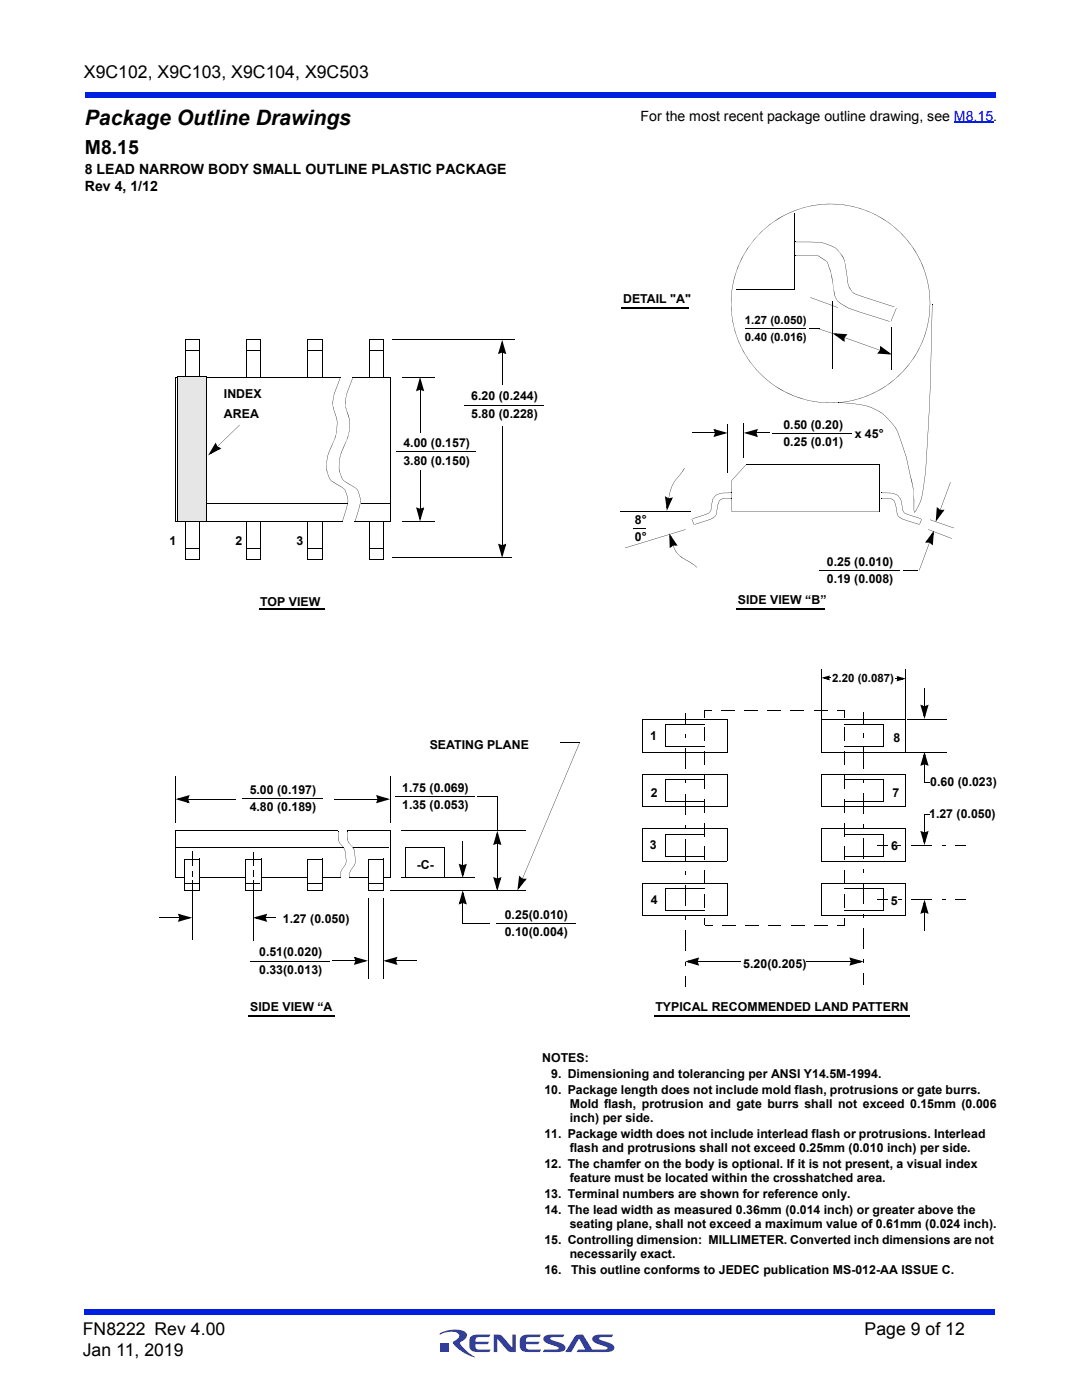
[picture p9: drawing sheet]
<svg xmlns="http://www.w3.org/2000/svg" width="216mm" height="279mm" viewBox="0 0 216 279" stroke-linecap="round" stroke-linejoin="round" font-family="sans-serif">
<g fill="#323f99">
<path d="M98.5 266.3h.7a1.2 1.2 0 0 1 1.1 .5l1.9 2.2v-2.7h.7v3.5h-.7a1.04 1.04 0 0 1-1-.4l-2-2.2v2.6h-.7z"/>
<path d="M93.9 266.8l.8-.4 3.2-.1-.3 .5-2.3 .1a.7 .7 0 0 0-.4 .9h2.7l-.4 .5h-2.3v.4l.2 .5 .2 .1h2.6l-.3 .5h-2.3a1.36 1.36 0 0 1-1.7-1.2l.1-1.5z"/>
<path d="M104 266.8l.8-.4 3.1-.1-.3 .5-2.3 .1a.7 .7 0 0 0-.3 .9h2.7l-.4 .5h-2.3v.4l.1 .5 .3 .1h2.6l-.3 .5h-2.3a1.36 1.36 0 0 1-1.7-1.2l.1-1.5z"/>
<path d="M108.6 266.7l.8-.3 3.2-.1-.3 .5-2.5 .2v.3l.6 .2a3.4 3.4 0 0 1 2.4 1.3 .85 .85 0 0 1-1 1h-3.5l.3-.4 2.8-.2v-.3l-.6-.2a3.4 3.4 0 0 1-2.4-1.3l.1-.5z"/>
<path d="M114.8 266.6a1.8 1.8 0 0 1 1.5-.3l1.9 3h2.3l.7-.1v-.3l-.6-.2a3.4 3.4 0 0 1-2.4-1.3 .85 .85 0 0 1 1-1l3.2-.1-.3 .5-2.5 .2v.3l.6 .2a3.4 3.4 0 0 1 2.4 1.3 .85 .85 0 0 1-1 1h-6.5l.3-.4 1.4-.1-1.2-2.1-1.6 2.6h-1.2z"/>
<path d="M88 268h1.6v1.7h-1.6z"/>
<path d="M87.8 266.1a5.6 5.6 0 0 1 5.1-.2 1.19 1.19 0 0 1-.8 1.8l-.3 .3a6.8 6.8 0 0 0 3 2.9 7.1 7.1 0 0 1-4.4-3l.5-.4a.81 .81 0 0 0 .7-.8 .81 .81 0 0 0-.6-.8 5.3 5.3 0 0 0-3.3 .4z"/>
</g>
<g fill="#001fe0">
<path d="M16.9 261.3h181.7v1h-181.7z"/>
<path d="M16.9 18.4h181.7v1h-181.7z"/>
</g>
<g fill="#fff">
<path d="M28.3 131.2h116.7v65.1h-116.7z"/>
<path d="M28.3 131.1h116.9v.3h-116.9z"/>
<path d="M144.8 131.2h.4v65.3h-.4z"/>
<path d="M28.1 196.2h116.9v.3h-116.9z"/>
<path d="M28.1 131.1h.4v65.2h-.4z"/>
</g>
<path d="M67.8 75.5l-1.2 3.6a6 6 0 0 0 .6 4.3 8.9 8.9 0 0 1-1.2 6l-.7 2a5.7 5.7 0 0 0 .5 4.2l1.6 1.1a3.1 3.1 0 0 1 2 2.9v.8v-.8l-.6-1.7-.3-.4-1.2-.7a3.2 3.2 0 0 1-2.1-2.7 8.4 8.4 0 0 1 1.2-5.6 8.5 8.5 0 0 0 .8-4.6l-.4-1.4a5.2 5.2 0 0 1-.1-4zM70.3 75.5l-1.2 3.6a6.1 6.1 0 0 0 .6 4.2 9 9 0 0 1-1.2 6.1l-.7 2a5.6 5.6 0 0 0 .6 4.2l1.4 1.1a3.1 3.1 0 0 1 2.1 2.9v.8v-.8l-.6-1.7-.6-.7-.9-.4a3.2 3.2 0 0 1-2.1-2.7 8.7 8.7 0 0 1 1.2-5.6 8.7 8.7 0 0 0 .8-4.6l-.6-2.1a5.1 5.1 0 0 1 .1-3.3zM69 101.7l-.6 2.3zM69.4 100.4l-.3 1.3zM71.5 101.7l-.6 2.3zM71.9 100.4l-.3 1.3z" fill="#000"/>
<g fill="none" stroke="#000" stroke-width=".2">
<path d="M35.1 75.3h32.9M35.1 75.2v28.9h33.4M37.1 70h2.6M39.8 67.8v7.4M39.8 67.8h-2.8v7.4M49.2 75.2v-7.4h2.8v7.4M49.3 70h2.6M61.6 70h2.6M64.3 67.8v7.4M64.3 67.8h-2.9l.1 7.4M70.3 75.3h7.7M73.7 75.2v-7.4h2.8v7.4"/>
<path d="M73.8 70h2.6M77.9 75.2v28.9h-7.2M124 61.3h13.4M124 61.6h13.4M51.9 121.4h12.9M51.9 121.6h12.9"/>
</g>
<path d="M35.3 75.2h5.9v28.8h-5.9z" fill="#e6e6e6"/>
<g fill="none" stroke="#000" stroke-width=".2">
<path d="M35.3 75.2h5.9M35.3 75.1v28.9h5.9M41.2 75.2v28.8M78.3 67.8h24.3M80.2 75.3h6.5M100.2 70.5v6.2M83.8 93.9v7.5M37 111.6h2.8M37 104.2v7.5M37.1 109.4h2.6M39.8 104.2v7.4M49.2 104.2v7.5"/>
<path d="M49.3 109.4h2.6M52 104.2v7.4h-2.8M61.4 111.6h2.9M61.5 104.2v7.5M61.6 109.4h2.6M64.3 104.2v7.4M73.7 104.2v7.5M73.8 109.4h2.6M76.5 104.2v7.4h-2.8M78.2 111.2h24M80.2 104.1h6.5M35 175.2h33"/>
<path d="M67.4 165.8h-32.4v9.4M69.3 165.8h8.6M69.7 175.2h8.2M77.9 165.8v9.4M80 165.8h24.8"/>
</g>
<g fill="#000">
<path d="M100.2 70.2v.3zM100.2 67.8l.8 2.9-.4-.3-.6-1.9 .4-.1-.6 2-.3-.1 .6-.3 .2 .3-.9 .4zM100.1 70l.7 .2-.1 .3-.6-.2zM42.8 88.8l.4-.1 .2 .5-.2 .2zM43 88.3l.2 .5-1 1.7-.4-.2 1.9-1 .1 .4-.6-.3 .1-.3 .9 .4-2.7 1.4zM43.5 89l-.2 .3zM43.5 89l4.3-4.2zM83.4 101.4l.5 .2v.3l-.7-.2zM83 101.2l.5 .3 .5 1.9-.3 .1 .5-2 .3 .1-.6 .3-.1-.3 .8-.4-.8 2.9zM83.8 101.3v.4zM67.5 165.9a3.3 3.3 0 0 0 .3 2.3l.8 .9a5.7 5.7 0 0 1 .3 3.6l-1 1.4 .9-1.4a4.1 4.1 0 0 0 .1-2.6 4.1 4.1 0 0 0-1.2-2l-.2-.4zM67.9 174.5v.7z"/>
<path d="M67.9 174.1v.4zM69.3 165.9l.1 1.9 1 1.3a5.7 5.7 0 0 1 .3 3.6l-.9 1.4 .9-1.4a4.4 4.4 0 0 0 0-2.6 4.2 4.2 0 0 0-1.2-2l-.2-.4zM69.7 174.5l.1 .7zM69.8 174.1l-.1 .4z"/>
</g>
<path d="M100.2 68.5l.6 1.9-.6-.2-.5 .2zM43 88.7l.2 .6 .6 .2-1.8 .9zM83.3 101.5l.5 .2 .6-.2-.6 1.9z" fill="#000"/>
<path d="M36.8 171.4h3v6.4h-3z" fill="#fff"/>
<path d="M36.8 177.8h3M36.8 171.4h3.1l-.1 6.4M36.8 171.4v6.4" fill="none" stroke="#000" stroke-width=".2"/>
<path d="M49 171.4h3.1v6.4h-3.1z" fill="#fff"/>
<path d="M49 171.4h3.1M49.1 171.4l-.1 6.4h3.1M52.1 171.4v6.4" fill="none" stroke="#000" stroke-width=".2"/>
<path d="M61.3 171.4h3v6.4h-3z" fill="#fff"/>
<path d="M61.3 177.8h3M61.3 171.4h3.1l-.1 6.4M61.3 171.4v6.4" fill="none" stroke="#000" stroke-width=".2"/>
<path d="M73.5 171.4h3.1v6.4h-3.1z" fill="#fff"/>
<g fill="none" stroke="#000" stroke-width=".2">
<path d="M146.8 57.7h11.7M158.5 42.6v15.1M83.8 77.9v8.6M148.7 65.6h12.1M161.5 65.6h2.1M166.1 60.2v13.4M177.9 65.4v8.4M79 90.2h16M92.6 80.8h15.9M100.2 85v23.6M138.2 86.4h4.3M145.2 84.7v9.6"/>
<path d="M148.4 84.5v6.9M148.8 92.8h26.7v9.3M151.1 86.4h2.4M154.1 86.5h16M41.4 100.4h28.1M72.1 100.4h5.9M123.8 102.1h14M126.2 105.4h2.6M163.5 114h16M180.3 113.9h2.9M147 121.4h17.7M147 121.6h17.7"/>
<path d="M163.8 133.7v9.6M180.8 133.7v9.6M184.5 137.3v3.5M35 155v9.2M37.7 159.5h9.4M48.3 159.4h16M66.7 159.5h8.5M77.9 155v9.2M78.8 158.9h15.9M95.3 159h3.8M99.2 159v6.9M111.8 148.2h3.9"/>
<path d="M132.7 160h7.8M132.7 155.6h7.8M132.7 149h7.8M132.7 144.7h7.8M132.8 144.7v4.4M132.8 155.6v4.4M136.7 142.2v2.2M136.7 149.3v4.2M136.7 158.4v4.2M140.5 145.2v2.7M140.5 150v2.7M140.5 154.7v2.7"/>
<path d="M140.5 159.5v2.7M143.9 141.8h2.6M145.1 143.6h-16.9v6.5h16.9M145.1 143.5v6.6M145.1 154.5v6.5M145.1 154.5h-16.9v6.5h16.9M148.5 141.8h2.7M153.2 141.8h2.6M157.8 141.8h2.6M162.4 141.8h2.6M163.8 143.6h17M163.8 143.5v6.6h17"/>
<path d="M168.4 155.6h7.8l.1 4.4h-7.9M168.4 144.7h7.8l.1 4.3h-7.9M168.5 145.2v2.7M168.5 150v2.7M168.5 154.7v2.7M168.5 159.5v2.7M172.3 142.3v2.1M172.3 149.3v4.1M172.3 158.3v4.1M180.8 143.5v6.6M180.8 154.5v6.5M180.8 154.5h-17v6.5h17"/>
<path d="M181 150.1h7.8M181.1 143.6h7.9M184.5 152.7v3.4M35 169.1h33.5M37 176.3h2.6M38.3 170v2.8M38.3 175.7v11.9M49.3 176.3h2.6M50.6 170v2.8M50.6 175.7v11.9M61.5 176.3h2.6M70.4 169.1h7.1"/>
<path d="M73.4 179.4v15.9M73.5 171.4h3.1M73.5 171.4v6.4h3.1M73.7 176.3h2.6M76.5 179.4v15.9M76.6 171.4v6.4M77.9 177.7h27M80 175.2h14.7M88.8 175.1l-7.8-.1v-5.8h7.8v5.9M92.3 167.9v4.6M99.2 168.5v6.7M128.2 165.4h16.9"/>
<path d="M128.2 176.2h16.9M128.2 165.3v6.6h16.9M128.2 176.2v6.6h16.9M132.7 177.4h7.8M132.7 170.8h7.8M132.7 166.5h7.8M132.8 166.5v4.4M132.8 177.3v4.4M136.7 167.5v4.2M136.7 176.6v4.2M140.5 164.2v2.7M140.5 169v2.7"/>
<path d="M140.5 173.8v2.6M140.5 178.5v2.7M145.1 165.3v6.6M145.1 176.2v6.6M163.8 165.4h17M163.8 176.2h17M163.8 165.3v6.6h17M163.8 176.2v6.6h17M168.4 177.4h7.9M168.4 166.5h7.8l.1 4.3h-7.9M168.5 164.2v2.7M168.5 169v2.7"/>
<path d="M168.5 173.7v2.7M168.5 178.5v2.7M172.3 167.3v4.1M172.3 176.3v4.1M175 168.7h2.1M175 179.5h2.2M176.2 177.3l.1 4.4h-7.9M180.8 165.3v6.6M180.8 176.2v6.6M181.9 168.7h4M181.9 179.5h4M184.5 162.5v3.5"/>
<path d="M190.7 168.7h2.1M190.7 179.5h2.1M31.7 183.2h3.9M49.9 191.8h15.9M66.2 191.8h4.5M79.2 191.8h3.9M92.3 184.3h5.5M92.3 180.4v3.9M98.9 184.3h16M132.7 181.7h7.8M136.7 185.7v4.2M136.7 194.8v2.1"/>
<path d="M139.4 191.9h8.4M144.2 184.6h2.6M148.7 184.6h2.6M153.3 184.6h2.6M157.9 184.6h2.6M161 191.9h8.6M162.5 184.6h2.6M172.3 185.3v4.1M172.3 194.3v2.1M184.5 182.2v3.5M49.6 202.7h17.2M49.6 203h17.2"/>
<path d="M130.5 202.7h50.9M130.5 203h50.9"/>
</g>
<g fill="#000">
<path d="M151.9 46.2a19.1 19.1 0 0 1 5.2-3.6l-2.5 1.5a19.6 19.6 0 0 0-5.3 5.4 19.6 19.6 0 0 0-3.2 8.1v-.1a20 20 0 0 0 2.7 13.3l2.2 3.1 2.1 1.9a19.8 19.8 0 0 1-1.2-29.6zM158.7 48.3h3a8.3 8.3 0 0 1 5.2 1.3 5 5 0 0 1 1.8 3.3l.6 4 .4 .8a1.91 1.91 0 0 0 1.4 1.1v.1a3.3 3.3 0 0 1-2.1-3.3l-.1-1.2a6.6 6.6 0 0 0-1.2-3.8l-1.1-1.1-1.3-.6a7.4 7.4 0 0 0-3.6-.6zM158.8 51h4.3l1.9 1.2a17.7 17.7 0 0 1 1.5 6.2l.4 1.3a8.4 8.4 0 0 0 2.7 1.9l-1.9-1a2.99 2.99 0 0 1-1.3-2.4l-.2-1.3a13.8 13.8 0 0 0-1.2-4.7l-1.9-1.2zM171.1 58.8l1.6 .6zM172.7 59.4l5.8 1.8zM83.8 77.6l.1 .4zM83.8 75.2l.8 2.9-.4-.3-.5-1.9 .3-.1-.5 2-.4-.1 .7-.3 .1 .4-.9 .3zM83.8 77.4l.6 .2-.1 .4-.5-.2zM153.1 75.8a19.8 19.8 0 0 0 9.6 4.3 19.9 19.9 0 0 0 12.5-2.1 20.2 20.2 0 0 0 7.5-7.2l1.3-2.5 .9-2.8a19.8 19.8 0 0 1-31.8 10.4zM161.7 59.3l5.5 2.1zM163.3 65.6l3.9 1.3zM166.1 66.5l3 .2-.4 .3-2-.1 .1-.4 1.6 1.2-.2 .3-.1-.7h.4v.9z"/>
<path d="M168.4 67.3l.3 .2zM168.7 67.4l6.7 2.5zM168.6 66.7l.3 .3-.4 .4-.4-.1zM169.6 61.6l1.8 .7zM171.4 62.2l6.1 1.9zM175.6 69.8l.4 .2-.4 .5-.3-.2zM175.4 69.8l.4 .2zM175.6 69l2.4 1.7-3-.1 .4-.4 2 .2v.3l-1.7-1.2 .2-.3 .1 .8h-.4zM178.8 61.5l-1.1 2.6zM185.5 60.5v2.1l-.5 2.9 .4-2.9zM157.1 42.6a19.8 19.8 0 0 1 28.4 17.9l-.2-2.9a19.9 19.9 0 0 0-8.5-13.5l-1.6-1a19.9 19.9 0 0 0-12.5-2.1l-2.9 .6zM186 60.7h.1a477.5 477.5 0 0 1-1.5 34.2l-.2 1.9a10 10 0 0 1-1.8 5.4h-.2l-.1-.5-.1-3.9-.6-2.7a48.6 48.6 0 0 0-2.7-9.4l-1.3-1.6-1.7-1.6-2.4-1.3-2.2-.5a9.8 9.8 0 0 1 8.3 6.7 61.2 61.2 0 0 1 2.7 10.2l.2 4.6 .1-.2a10.6 10.6 0 0 0 1.7-5.2l.4-3.6a523.5 523.5 0 0 0 1.3-32.5z"/>
<path d="M133 99.2l.5 .3v.3l-.7-.3zM132.7 99l.4 .3 .2 2h-.3l.8-1.8 .3 .1-.6 .2-.1-.3 .9-.2-1.2 2.7zM133.4 99.3v.3zM133.7 98l-.2 1.3zM134 97.1l-.2 1zM136.5 93.4l-.3 .8-1.4 1.6-.8 1.3a6.7 6.7 0 0 1 1.7-2.4zM142.5 86.4h.4zM142.7 86.3l.3 .1-.2 .6-.3-.1zM142.3 85.6l2.9 .8-2.8 .8 .2-.4 1.9-.6 .1 .4-2-.6 .1-.3 .3 .6-.3 .2zM148.8 92.8l-2.8 3.1zM143.6 99.8l.8-.4h1.6l-1.8 .1-.5 .3-.4 1-.2 1a1.51 1.51 0 0 1-.6 1.5l-.8 .4 .9-.6 .3-.5a5.9 5.9 0 0 1 .7-2.8zM142.7 98.9l.2-.1a4.9 4.9 0 0 1 3.1-.5l-2.2 .2-.9 .3-.7 .9-.2 1.1a1.61 1.61 0 0 1-.9 1.8l.4-.2 .3-.6 .2-1a2.39 2.39 0 0 1 .7-1.9z"/>
<path d="M150.7 86.4h.4zM148.4 86.4l2.8-.8-.2 .4-1.9 .6-.1-.4 2 .6-.1 .3-.3-.6 .3-.2 .3 .9zM150.8 85.8l.3 .1-.2 .6h-.3zM170.2 80.5l1.1 .2zM175.9 98.3l1.9 .1a2.25 2.25 0 0 1 2.2 2.4l.1 1 .4 .6 .3 .2a1.27 1.27 0 0 1-.8-1.3l-.1-.5a2.32 2.32 0 0 0-.9-2 4.9 4.9 0 0 0-3.1-.4zM176 99.4h1.6a1.66 1.66 0 0 1 1.2 1.8l.4 1.7 .9 .8a1.73 1.73 0 0 1-1.2-1.9l-.2-1-.4-1-.6-.3zM189.6 96.2l-2 5.4zM99.7 108.6l.6 .2v.4l-.7-.2zM99.4 108.5l.4 .3 .6 1.9-.4 .1 .6-2 .3 .1-.6 .3-.2-.4 .9-.3-.8 2.9zM100.2 108.6v.4zM134.3 108.7l.1 .3zM133.5 106.4l1.7 2.5-.5-.1-1.1-1.7 .3-.1 .1 2h-.4l.6-.5 .2 .3-.8 .6z"/>
<path d="M134.4 109.1l.2 .4zM134.5 109.5l.3 .4zM134.2 108.5h.7v.4h-.6zM124.7 109.3l12.1-3.6zM138 103.6l.5 1zM134.7 109.9l1 1.1 3.4 2.2-3.3-2.1zM138.2 103.5l2.3-.7zM138.6 104.6l2.4-.7zM140.5 102.7l.6-.1zM141 103.9l.7-.2zM146 95.9v6.2h29.5h-29.5zM180.2 103.6l.8 .3z"/>
<path d="M180.8 102.5l.6 .3zM181 103.9l2.4 .7zM181.5 102.7l2.2 .8zM185.4 108.5l-2 5.3zM183.9 103.6l-.4 1zM185.2 105.6l4.7 1.9zM185.5 108.1l-.1 .4zM186.4 105.9l-.3 2.9-.3-.3 .1-2h.4l-1.2 1.7-.3-.2 .7-.1v.4h-.9zM185.6 103.7l4.7 1.7zM185.5 108l.6 .4-.2 .2-.5-.3zM187.2 101.4l.5 .4-.2 .3-.5-.4zM186.9 101.2l.4 .4-.2 1.9h-.3l1.2-1.7 .2 .3h-.7v-.4h1l-1.8 2.4z"/>
<path d="M187.6 101.6v.3zM165.2 135.2l.3 .1zM163.9 135.3l1.7-.5-.2 .4-.8 .2-.1-.3 .9 .2-.2 .4-.1-.4 .3-.1 .2 .6zM165.5 135.3h.3zM165.1 135l.4 .1-.1 .2h-.3zM178.6 135.4l.4 .1zM179 135.4l.2 .1zM179.1 135.4h.3l-.1 .4-.3-.1zM178.9 134.9l1.9 .5-1.9 .6 .2-.4 1-.3 .1 .3-1.1-.3 .1-.3 .2 .4-.3 .1zM37.4 159.4l.3 .1zM35 159.5l2.8-.8-.2 .4-1.9 .6-.1-.4 2 .6-.1 .3-.3-.6 .3-.2 .3 .9zM37.4 158.9l.3 .1-.2 .6h-.3z"/>
<path d="M75.2 159.5h.3zM75.4 159.4l.3 .1-.2 .6-.3-.1zM75 158.7l2.9 .8-2.9 .8 .3-.4 1.9-.6 .1 .4-2-.6 .1-.3 .3 .6-.3 .2zM136.7 146.5v.7zM136.7 155.6v.7zM140.5 141.7v1.5zM140.5 141.7l1.4 .1zM167.1 141.7l1.4 .1zM168.4 141.7l.1 1.5zM172.3 146.5l.1 .7zM172.3 155.5l.1 .7zM184 140.8l.5 .2v.3l-.6-.2z"/>
<path d="M183.6 140.6l.5 .3 .5 1.9-.3 .1 .5-2 .4 .1-.7 .3-.1-.3 .9-.4-.8 2.9zM184.4 140.8l.1 .3zM184.4 152.4l.1 .3zM184.5 150l.8 2.8-.5-.2-.5-1.9 .3-.1-.5 2-.4-.1 .7-.3 .1 .3-.9 .3zM184.5 156.1l1 .1zM184.4 152.2l.7 .2-.1 .3-.6-.2zM38.3 173.8l.1 1.1zM50.5 173.8l.1 1.1zM91.9 172.5l.5 .2v.3l-.7-.2zM91.5 172.4l.5 .2 .5 1.9-.3 .1 .5-2 .3 .1-.6 .3-.1-.3 .9-.3-.9 2.8zM92.3 172.5l.1 .4zM98.7 175.2l.6 .1v.4l-.7-.2z"/>
<path d="M98.4 175l.4 .3 .6 1.9-.3 .1 .5-2 .3 .1-.6 .3-.1-.4 .9-.3-.9 2.8zM99.2 175.1l.1 .4zM99.2 168.2l.1 .3zM99.2 165.8l.9 2.9-.5-.3-.5-1.9 .3-.1-.6 2-.3-.1 .7-.3 .1 .3-.9 .4zM99.2 168l.6 .2-.1 .3-.5-.2zM103.9 175l.4 .4-.1 .3-.6-.4zM103.6 174.8l.3 .4-.2 1.9h-.4l1.3-1.6 .3 .2h-.7v-.4l.9 .1-1.8 2.3zM115.6 148.2l-11.3 27zM104.3 175.2l-.1 .3zM136.7 164.7v.7zM136.7 173.8v.7zM172.3 164.5l.1 .7z"/>
<path d="M172.3 173.5l.1 .7zM179.2 168.6l.6 .1zM179.2 179.5l.7 .1zM184 165.9l.5 .2v.4l-.6-.2zM183.6 165.8l.5 .3 .5 1.9-.3 .1 .5-2 .4 .1-.7 .3-.1-.4 .9-.3-.8 2.9zM184.4 165.9l.1 .4zM184.5 162.5h1.1zM188 168.6l.6 .1zM188 179.5l.6 .1zM35.6 183.1l.4 .1zM35.8 183.1l.4 .1-.2 .6-.4-.2zM35.5 182.4l2.9 .8-2.9 .8 .3-.5 1.9-.5 .1 .3-2-.5 .1-.3 .3 .6-.4 .1z"/>
<path d="M52.8 183.1l.4 .1zM50.4 183.2l2.9-.8-.2 .4-1.9 .5-.1-.3 2 .5-.1 .4-.4-.7 .4-.1 .3 .9zM53.2 183.1l1.9 .1zM52.9 182.6l.3 .1-.2 .5h-.4zM70.7 191.7l.4 .1zM70.9 191.7h.4l-.2 .7-.4-.2zM70.6 190.9l2.8 .8-2.8 .9 .3-.5 1.8-.5 .2 .3-2-.5 .1-.3 .3 .6-.4 .1zM78.8 191.7l.4 .1zM76.5 191.7l2.8-.8-.2 .5-1.9 .5-.1-.3 2 .5-.1 .4-.3-.7 .3-.1 .3 .9zM78.8 191.2l.4 .1-.2 .5h-.3zM92.3 180l.1 .4zM92.3 177.7l.9 2.8-.5-.2-.5-1.9 .3-.1-.5 2-.4-.2 .7-.2 .1 .3-.9 .3z"/>
<path d="M92.3 179.9l.6 .1-.1 .4-.5-.2zM136.7 182.9v.7zM136.7 192v.7zM139 191.9h.4zM136.7 191.9l2.8-.8-.2 .4-1.9 .6-.1-.4 2 .6-.2 .3-.2-.6 .3-.2 .3 .9zM139 191.3l.4 .1-.2 .6h-.3zM140.5 183.3v1.4zM140.8 184.6l1.4 .1zM167.1 184.6l1.4 .1zM168.4 183.2l.1 1.5zM169.6 191.9h.4zM169.8 191.8l.4 .1-.3 .6-.3-.1z"/>
<path d="M169.5 191.1l2.8 .8-2.8 .8 .2-.4 1.9-.6 .1 .4-2-.6 .1-.3 .3 .6-.3 .2zM172.3 182.5l.1 .7zM172.3 191.6l.1 .6zM184.4 181.9l.1 .4zM184.5 179.5l.8 2.9-.5-.3-.5-1.9 .3-.1-.5 2-.4-.1 .7-.3 .1 .4-.9 .3zM184.4 181.7l.7 .2-.1 .4-.6-.2z"/>
</g>
<g fill="#000">
<path d="M83.8 75.9l.6 1.9-.6-.2-.5 .2zM166.8 66.7l1.9 .2-.4 .4v.6zM175.8 69.4l1.6 1.1-2-.1 .4-.4zM132.9 99.4l.5 .2 .6-.1-.8 1.8zM142.7 85.9l1.8 .5-1.8 .6 .2-.6zM149.1 86.4l1.8-.5-.2 .5 .2 .6zM99.7 108.8l.5 .2 .6-.2-.6 1.9zM133.8 107.1l1.1 1.6h-.6l-.5 .3zM186.1 106.5l-.1 2-.5-.4h-.5zM187.1 101.6l.4 .3h.6l-1.2 1.6zM164.5 135.3l.8-.2v.4zM179.2 135.2l.9 .2-.9 .3z"/>
<path d="M35.7 159.5l1.8-.6-.1 .6 .1 .5zM75.3 158.9l1.9 .6-1.9 .5 .2-.5zM183.9 140.9l.6 .2 .5-.2-.5 1.9zM184.5 150.7l.5 1.8-.5-.1-.6 .1zM91.8 172.7l.5 .2 .6-.2-.6 1.9zM99.2 166.5l.6 1.9-.6-.2-.5 .2zM98.7 175.3l.5 .2 .6-.2-.6 1.9zM103.7 175.1l.5 .4 .5 .1-1.2 1.5zM183.9 166.1l.6 .2 .5-.2-.5 1.9zM35.8 182.6l1.9 .6-1.9 .5 .2-.5zM51.1 183.2l1.9-.6-.2 .6 .2 .5zM70.9 191.2l1.9 .5-1.9 .6 .2-.6z"/>
<path d="M77.1 191.7l1.9-.5-.2 .5 .2 .6zM92.3 178.3l.6 1.9-.6-.2-.5 .2zM137.3 191.9l1.9-.6-.2 .6 .2 .5zM169.8 191.3l1.9 .6-1.9 .5 .2-.5zM184.5 180.2l.5 1.9-.5-.2-.6 .2z"/>
</g>
<path d="M167.3 80.4h2.9" fill="none" stroke="#000" stroke-width=".3"/>
<path d="M190.4 24.4h7.8" fill="none" stroke="#00f" stroke-width=".21"/>
<text font-size="4.2" x="16.9" y="25">Package Outline Drawings</text>
<text font-size="3.9" x="16.9" y="30.8">M8.15</text>
<g font-size="3.5">
<text x="16.7" y="15.6">X9C102, X9C103, X9C104, X9C503</text>
<text x="16.5" y="266.5">FN8222 Rev 4.00</text>
<text x="172.5" y="266.5">Page 9 of 12</text>
<text x="16.5" y="270.7">Jan 11, 2019</text>
</g>
<g font-size="2.8">
<text x="127.8" y="24.1">For the most recent package outline drawing, see M8.15.</text>
<text x="16.9" y="34.7">8 LEAD NARROW BODY SMALL OUTLINE PLASTIC PACKAGE</text>
<text x="16.9" y="38.2">Rev 4, 1/12</text>
</g>
<g font-size="2.5">
<text x="124.3" y="60.4">DETAIL &quot;A&quot;</text>
<text x="44.7" y="79.5">INDEX</text>
<text x="44.7" y="83.4">AREA</text>
<text x="94" y="79.9">6.20 (0.244)</text>
<text x="94" y="83.3">5.80 (0.228)</text>
<text x="80.5" y="89.3">4.00 (0.157)</text>
<text x="156.3" y="85.5">0.50 (0.20)</text>
<text x="156.3" y="88.9">0.25 (0.01)</text>
<text x="170.5" y="87.3">x 45°</text>
<text x="80.5" y="92.7">3.80 (0.150)</text>
<text x="126.7" y="104.5">8°</text>
<text x="126.7" y="107.9">0°</text>
<text x="33.8" y="108.7">1</text>
<text x="47" y="108.7">2</text>
<text x="59.1" y="108.7">3</text>
<text x="165" y="113">0.25 (0.010)</text>
<text x="165" y="116.4">0.19 (0.008)</text>
<text x="51.9" y="120.9">TOP VIEW</text>
<text x="147.3" y="120.5">SIDE VIEW “B”</text>
<text x="85.7" y="149.5">SEATING PLANE</text>
<text x="129.8" y="147.7">1</text>
<text x="178.3" y="148.1">8</text>
<text x="49.8" y="158.5">5.00 (0.197)</text>
<text x="49.8" y="161.9">4.80 (0.189)</text>
<text x="80.2" y="158">1.75 (0.069)</text>
<text x="80.2" y="161.4">1.35 (0.053)</text>
<text x="129.8" y="159">2</text>
<text x="178.1" y="159.1">7</text>
<text x="185.6" y="156.9">0.60 (0.023)</text>
<text x="185.4" y="163.3">1.27 (0.050)</text>
<text x="83.1" y="173.5">-C-</text>
<text x="129.7" y="169.5">3</text>
<text x="177.8" y="169.7">6</text>
<text x="56.4" y="184.2">1.27 (0.050)</text>
<text x="100.7" y="183.4">0.25(0.010)</text>
<text x="129.8" y="180.4">4</text>
<text x="177.8" y="180.7">5</text>
<text x="51.7" y="190.9">0.51(0.020)</text>
<text x="100.7" y="186.8">0.10(0.004)</text>
<text x="51.7" y="194.3">0.33(0.013)</text>
<text x="148.3" y="193.2">5.20(0.205)</text>
<text x="49.9" y="201.8">SIDE VIEW “A</text>
<text x="130.8" y="201.8">TYPICAL RECOMMENDED LAND PATTERN</text>
<text x="108.2" y="211.9">NOTES:</text>
<text x="110" y="215.1">9. Dimensioning and tolerancing per ANSI Y14.5M-1994.</text>
<text x="108.6" y="218.3">10. Package length does not include mold flash, protrusions or gate burrs.</text>
<text x="113.7" y="221.1">Mold flash, protrusion and gate burrs shall not exceed 0.15mm (0.006</text>
<text x="108.6" y="227.1">11. Package width does not include interlead flash or protrusions. Interlead</text>
<text x="113.7" y="223.9">inch) per side.</text>
<text x="108.6" y="233.1">12. The chamfer on the body is optional. If it is not present, a visual index</text>
<text x="113.7" y="229.9">flash and protrusions shall not exceed 0.25mm (0.010 inch) per side.</text>
<text x="108.6" y="239.1">13. Terminal numbers are shown for reference only.</text>
<text x="113.7" y="235.9">feature must be located within the crosshatched area.</text>
<text x="108.6" y="242.3">14. The lead width as measured 0.36mm (0.014 inch) or greater above the</text>
<text x="113.7" y="245.1">seating plane, shall not exceed a maximum value of 0.61mm (0.024 inch).</text>
<text x="108.6" y="248.3">15. Controlling dimension: MILLIMETER. Converted inch dimensions are not</text>
<text x="113.7" y="251.1">necessarily exact.</text>
<text x="108.6" y="254.3">16.</text>
<text x="114" y="254.3">This outline conforms to JEDEC publication MS-012-AA ISSUE C.</text>
</g>
<g font-size="2.3">
<text x="148.6" y="64.6">1.27 (0.050)</text>
<text x="148.6" y="68.1">0.40 (0.016)</text>
<text x="166.1" y="136.1">2.20 (0.087)</text>
</g>
</svg>
